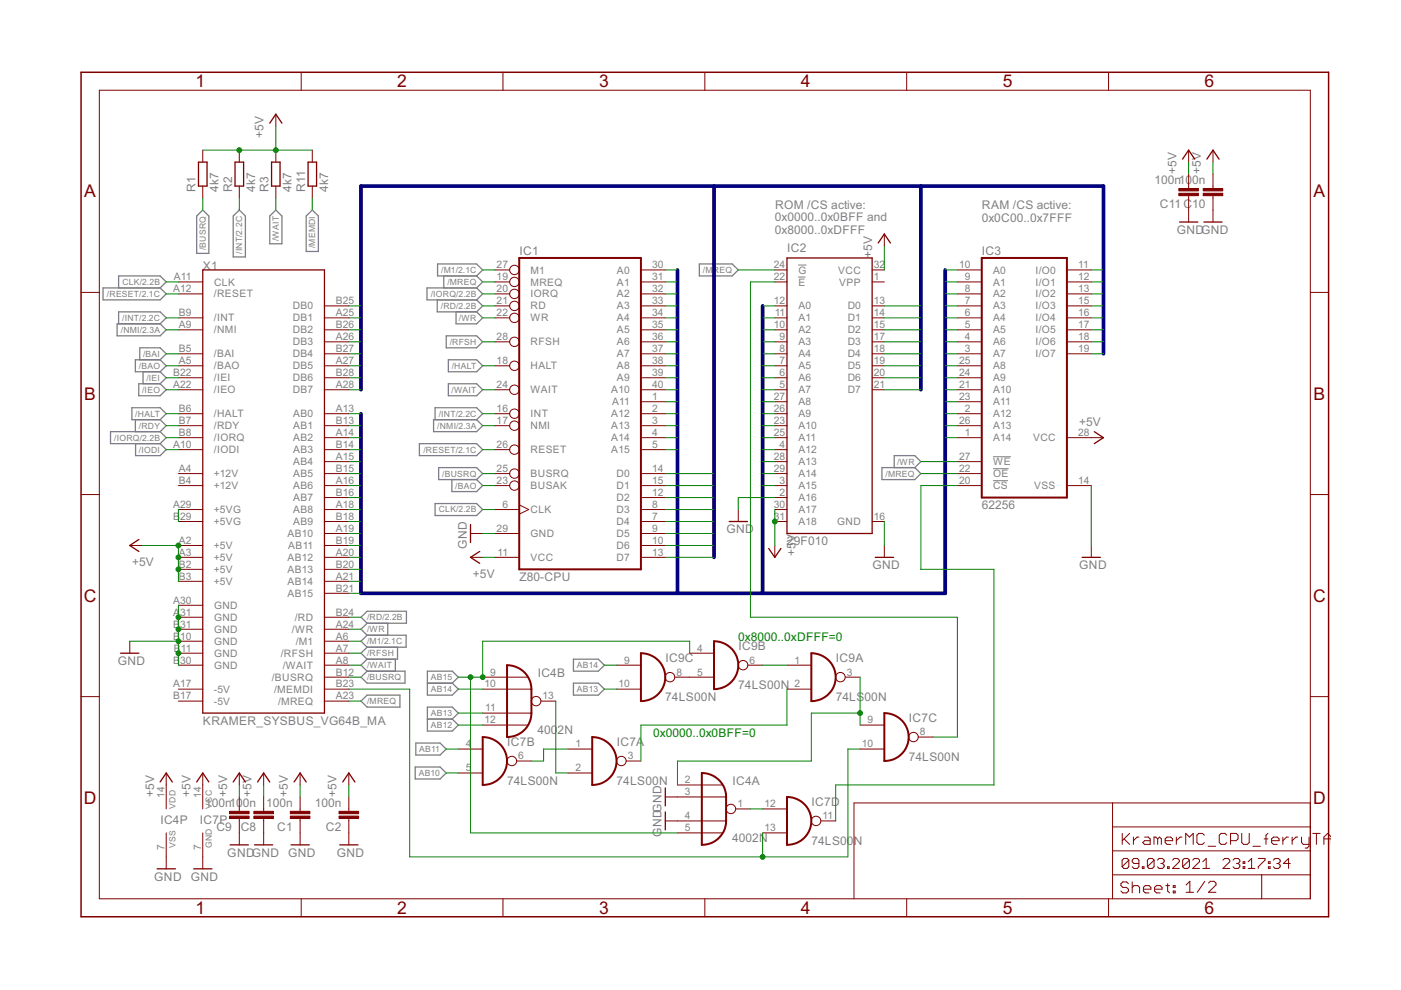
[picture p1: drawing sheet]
<svg xmlns="http://www.w3.org/2000/svg" width="297mm" height="210mm" viewBox="0 0 297 210" stroke-linecap="round" stroke-linejoin="round" font-family="sans-serif">
<path d="M169.2 56.2h1.8M169.2 58.7h1.6M210.5 96.8h3.8M210.5 99.4h3.3M210.5 101.9h3.2" fill="none" stroke="#808080" stroke-width=".21"/>
<g fill="none" stroke="#808080" stroke-width=".28">
<path d="M41.7 45.8l1.3-1.3 1.3 1.3v7.9h-2.6zM49.4 45.8l1.3-1.3 1.3 1.3v8.7h-2.6zM57.2 45.8l1.3-1.3 1.3 1.3v5.9h-2.6zM64.9 45.8l1.3-1.3 1.3 1.3v7.5h-2.6zM92.8 56h8.2l1.3 1.2-1.3 1.3h-8.2zM94.1 58.5v2.5M101 58.5l1.3 1.3-1.3 1.2M148.3 56h6.9l1.3 1.2-1.3 1.3h-6.9zM21.8 61h12.2l1.2 1.3-1.2 1.3h-12.2zM24.8 68.7h9.2l1.2 1.2-1.2 1.3h-9.2zM25.1 61v-2.5h8.9l1.2 1.3-1.2 1.2M25.1 68.7v-2.6h8.9l1.2 1.3-1.2 1.3"/>
<path d="M29.6 76.3v-2.6h4.4l1.2 1.3-1.2 1.3M30.3 78.8v2.6M34 76.3h-5.3v2.5h5.3M34 76.3l1.2 1.3-1.2 1.2M34 78.8l1.2 1.3-1.2 1.3M92.7 63.6v2.5h8.3M94.6 71.2h6.4l1.3 1.3-1.3 1.2h-6.4zM95.1 76.3h5.9l1.3 1.3-1.3 1.2h-5.9zM96.7 66.1v2.6h4.3l1.3-1.3-1.3-1.3M101 61h-10.5v2.6h10.5M101 61l1.3 1.3-1.3 1.3M101 63.6l1.3 1.3-1.3 1.2"/>
<path d="M28 86.4h6l1.2 1.3-1.2 1.3h-6zM28.7 89v2.5M28.7 94.1v2.5h5.3l1.2-1.3-1.2-1.2M29.4 81.4h4.6l1.2 1.2-1.2 1.3h-4.6zM34 91.5h-10.6v2.6h10.6M34 89l1.2 1.3-1.2 1.2M34 91.5l1.2 1.3-1.2 1.3M88.9 94.1h12.1l1.3 1.2-1.3 1.3h-12.1zM91.9 89h9.1l1.3 1.3-1.3 1.2h-9.1zM92.2 89v-2.6h8.8l1.3 1.3-1.3 1.3M93 99.1h8l1.3 1.3-1.3 1.3h-8zM95.1 81.4h5.9l1.3 1.2-1.3 1.3h-5.9z"/>
<path d="M187 99.1h7l1.2 1.3-1.2 1.3h-7zM189.6 99.1v-2.5h4.4l1.2 1.3-1.2 1.2M92.2 106.8h8.8l1.3 1.2-1.3 1.3h-8.8zM95.8 101.7v2.5h5.2l1.3-1.2-1.3-1.3M76.5 130.9l1.3-1.3h8.4v2.5h-8.4zM77.8 139.8l-1.3 1.2 1.3 1.3M77.8 134.7l-1.3 1.3 1.3 1.2M77.8 132.1l-1.3 1.3 1.3 1.3M77.8 134.7h8.3v2.5h-8.3M77.8 137.2l-1.3 1.3 1.3 1.3M82.2 132.1v2.6M83.8 139.8v2.5"/>
<path d="M84.3 137.2v2.6h-6.5M121.6 139.8h5.3l1.2 1.2-1.2 1.3h-5.3zM76.5 148.7l1.3-1.3h7v2.5h-7zM76.5 143.6l1.3-1.3h8.1v2.5h-8.1zM88.2 157.5h5.1l1.3 1.3-1.3 1.3h-5.1zM90.6 149.9h5.3l1.3 1.3-1.3 1.3 1.3 1.2-1.3 1.3h-5.3zM90.6 152.5h5.3M90.6 142.3h5.3l1.3 1.3-1.3 1.2 1.3 1.3-1.3 1.3h-5.3zM90.6 144.8h5.3M121.6 144.8h5.3l1.2 1.3-1.2 1.3h-5.3zM88 162.6h5.3l1.3 1.3-1.3 1.3h-5.3z"/>
</g>
<path d="M110.1 54.7h25.8v66h-25.8zM208.2 54.7h18v50.8h-18zM135.9 138.5a5.1 5.1 0 0 1 5.2 5.1 5.1 5.1 0 0 1-5.2 5.1zM151.4 136a5.1 5.1 0 0 1 5.1 5 5.1 5.1 0 0 1-5.1 5.1zM172 138.5a5.1 5.1 0 0 1 5.2 5.1 5.1 5.1 0 0 1-5.2 5.1zM102.3 156.3a5.1 5.1 0 0 1 5.2 5.1 5.1 5.1 0 0 1-5.2 5zM107.5 141a5.1 5.1 0 0 1 5.2 5.1v5.1a5.1 5.1 0 0 1-5.2 5.1zM125.6 156.3a5.1 5.1 0 0 1 5.1 5.1 5.1 5.1 0 0 1-5.1 5zM187.5 151.2a5.1 5.1 0 0 1 5.2 5.1 5.1 5.1 0 0 1-5.2 5.1zM148.8 163.9a5.1 5.1 0 0 1 5.1 5.1v5.1a5.1 5.1 0 0 1-5.1 5zM166.9 169a5.1 5.1 0 0 1 5.1 5.1 5.1 5.1 0 0 1-5.1 5z" fill="none" stroke="#800000" stroke-width=".42"/>
<g fill="none" stroke="#800000" stroke-width=".21">
<path d="M21.1 19.1h256.7v171.5h-256.7zM63.9 15.3v3.8M106.6 15.3v3.8M149.4 15.3v3.8M192.2 15.3v3.8M235 15.3v3.8M43 31.8v2.6M43 39.5v2.5M50.7 31.8v2.6M50.7 39.5v2.5M58.5 24.2v2.6M58.5 31.8v2.6"/>
<path d="M58.5 39.5v2.5M66.2 31.8v2.6M66.2 39.5v2.5M252 31.8v2.6M252 36.9v3.1M257.2 31.8v2.6M257.2 36.9v3.1M37.8 59.8h5.2M104.9 57.2h3.2M104.9 59.8h3.2M135.9 57.2h5.2M135.9 59.8h5.2"/>
<path d="M164.3 57.2h2.6M164.3 59.8h2.6M184.9 57.2h2.6M184.9 59.8h2.6M187.5 49.6v2.6M203 57.2h5.2M203 59.8h5.2M226.2 57.2h5.2M226.2 59.8h5.2M252 41.5v5.6M257.2 41.5v5.6M17.2 62h3.9"/>
<path d="M37.8 62.3h5.2M37.8 67.4h5.2M37.8 69.9h5.2M37.8 75h5.2M37.8 77.6h5.2M68.8 64.9h5.2M68.8 67.4h5.2M68.8 69.9h5.2M68.8 72.5h5.2M68.8 75h5.2M68.8 77.6h5.2M104.9 62.3h3.2"/>
<path d="M104.9 64.9h3.2M104.9 67.4h3.2M104.9 72.5h3.2M104.9 77.6h3.2M135.9 62.3h5.2M135.9 64.9h5.2M135.9 67.4h5.2M135.9 69.9h5.2M135.9 72.5h5.2M135.9 75h5.2M135.9 77.6h5.2M164.3 64.9h2.6"/>
<path d="M164.3 67.4h2.6M164.3 69.9h2.6M164.3 72.5h2.6M164.3 75h2.6M164.3 77.6h2.6M184.9 64.9h2.6M184.9 67.4h2.6M184.9 69.9h2.6M184.9 72.5h2.6M184.9 75h2.6M184.9 77.6h2.6M203 62.3h5.2"/>
<path d="M203 64.9h5.2M203 67.4h5.2M203 69.9h5.2M203 72.5h5.2M203 75h5.2M203 77.6h5.2M226.2 62.3h5.2M226.2 64.9h5.2M226.2 67.4h5.2M226.2 69.9h5.2M226.2 72.5h5.2M226.2 75h5.2"/>
<path d="M277.8 62h3.9M37.8 80.1h5.2M37.8 82.6h5.2M37.8 87.7h5.2M37.8 90.3h5.2M37.8 92.8h5.2M37.8 95.3h5.2M68.8 80.1h5.2M68.8 82.6h5.2M68.8 87.7h5.2M68.8 90.3h5.2M68.8 92.8h5.2"/>
<path d="M68.8 95.3h5.2M68.8 97.9h5.2M104.9 82.6h3.2M104.9 87.7h3.2M104.9 90.3h3.2M104.9 95.3h3.2M135.9 80.1h5.2M135.9 82.6h5.2M135.9 85.2h5.2M135.9 87.7h5.2M135.9 90.3h5.2M135.9 92.8h5.2"/>
<path d="M135.9 95.3h5.2M164.3 80.1h2.6M164.3 82.6h2.6M164.3 85.2h2.6M164.3 87.7h2.6M164.3 90.3h2.6M164.3 92.8h2.6M164.3 95.3h2.6M164.3 97.9h2.6M184.9 80.1h2.6M184.9 82.6h2.6M203 80.1h5.2"/>
<path d="M203 82.6h5.2M203 85.2h5.2M203 87.7h5.2M203 90.3h5.2M203 92.8h5.2M203 97.9h5.2M226.2 92.8h7.8M17.2 104.9h3.9M27.5 115.7h2.6M37.8 100.4h5.2M37.8 103h5.2M37.8 108h5.2"/>
<path d="M37.8 110.6h5.2M37.8 115.7h5.2M37.8 118.2h5.2M68.8 100.4h5.2M68.8 103h5.2M68.8 105.5h5.2M68.8 108h5.2M68.8 110.6h5.2M68.8 113.1h5.2M68.8 115.7h5.2M68.8 118.2h5.2M99.8 113.1h2.5"/>
<path d="M99.8 118.2h2.5M104.9 100.4h3.2M104.9 103h3.2M104.9 108h5.2M104.9 113.1h5.2M104.9 118.2h5.2M110.1 107l2 1-2 1M135.9 100.4h5.2M135.9 103h5.2M135.9 105.5h5.2M135.9 108h5.2M135.9 110.6h5.2"/>
<path d="M135.9 113.1h5.2M135.9 115.7h5.2M135.9 118.2h5.2M156.5 108v2.6M164.3 100.4h2.6M164.3 103h2.6M164.3 105.5h2.6M164.3 108h2.6M164.3 110.6h2.6M164.3 115.7v2.5M184.9 110.6h2.6M187.5 115.7v2.5"/>
<path d="M203 100.4h5.2M203 103h5.2M226.2 103h5.2M231.4 115.7v2.5M277.8 104.9h3.9M27.5 136v2.5M37.8 128.3h5.2M37.8 130.9h5.2M37.8 133.4h5.2M37.8 136h5.2M37.8 123.3h5.2M37.8 120.7h5.2"/>
<path d="M37.8 138.5h5.2M68.8 130.9h5.2M68.8 133.4h5.2M68.8 136h5.2M68.8 123.3h5.2M68.8 125.8h5.2M68.8 120.7h5.2M68.8 138.5h5.2M146.2 138.5h5.2M17.2 147.7h3.9M37.8 148.7h5.2M37.8 146.1h5.2"/>
<path d="M37.8 141h5.2M68.8 148.7h5.2M68.8 146.1h5.2M68.8 143.6h5.2M68.8 141h5.2M97.2 158.8h5.1M102.3 146.1h10.4M102.3 143.6h9.6M102.3 151.2h10.4M102.3 153.7h9.6M114.7 148.7h3.1M120.4 158.8h5.2"/>
<path d="M130.7 146.1h5.2M130.7 141h5.2M143.1 143.6h8.3M158.5 141h3.2M166.9 146.1h5.1M166.9 141h5.1M179.2 143.6h3.2M182.4 153.7h5.1M182.4 158.8h5.1M194.7 156.3h3.1M277.8 147.7h3.9M35.2 163.9v7.6"/>
<path d="M35.2 176.6v7.6M43 163.9v7.6M43 176.6v7.6M50.7 163.9v2.5M50.7 169v3M50.7 173.5v5.6M55.9 163.9v2.5M55.9 169v3M55.9 173.5v5.6M63.6 163.9v2.5M63.6 169v3M63.6 173.5v5.6"/>
<path d="M74 163.9v2.5M74 169v3M74 173.5v5.6M97.2 163.9h5.1M109.5 161.4h3.2M120.4 163.9h5.2M132.7 161.4h3.2M141.1 174.1h12.8M141.1 169h12.8M143.6 176.6h9.6M143.6 166.4h9.6M156 171.5h3.1"/>
<path d="M161.7 171.5h5.2M161.7 176.6h5.2M174 174.1h3.2M235.9 170.2v20.4M235.9 175.3h41.9M237.9 176.7v2.3M238.3 177.9l1.2 1.1M239.5 176.7l-1.6 1.5M240.3 177.5v1.5M241.5 177.5h-.4l-.8 .7M242.7 177.5h.8l.4 .4v1.1h-1.2l-.4-.4 .4-.4h1.2M245.4 177.9l-.4-.4h-.3v1.5"/>
<path d="M245.4 177.9v1.1M245.4 177.9l.5-.4 .3 .4v1.1M247 178.2h1.6v-.3l-.4-.4h-.8l-.4 .4v.7l.4 .4h.8M249.4 177.5v1.5M250.6 177.5h-.4l-.8 .7M251.4 179v-2.3l.8 .8 .8-.8v2.3M255.4 177.1l-.4-.4h-.8l-.4 .4v1.5l.4 .4h.8l.4-.4M256.1 179.4h1.6M260.1 177.1l-.4-.4h-.8l-.4 .4v1.5l.4 .4h.8l.4-.4M260.9 178.2h1.2l.4-.3v-.8l-.4-.4h-1.2v2.3M263.3 176.7v1.9l.4 .4h.8l.4-.4v-1.9M265.6 179.4h1.6"/>
<path d="M268 177.9h.8M268.8 176.7l-.4 .4v1.9M269.6 178.2h1.6v-.3l-.4-.4h-.8l-.4 .4v.7l.4 .4h.8M272 177.5v1.5M273.2 177.5h-.4l-.8 .7M274 177.5v1.5M275.1 177.5h-.3l-.8 .7M275.9 177.5v1.1l.4 .4h1.2M277.5 177.5v1.9l-.4 .4h-.4M277.8 170.2h-96.7v20.4M278.3 176.7h1.6M279.1 176.7v2.3"/>
<path d="M280.7 177.9h1.4M282.1 177.3l-.6-.6-.8 .8v1.5M63.9 190.6v3.8M106.6 190.6v3.8M149.4 190.6v3.8M192.2 190.6v3.8M235 190.6v3.8M235.9 185.5h41.9M235.9 180.4h41.9M239.2 187.4l-.4-.4h-.7l-.4 .4v.4l.4 .4h.7l.4 .3v.4l-.4 .4h-.7l-.4-.4M239.3 182.4l-.3-.4h-.7l-.4 .4v1.4M239.3 182.4v1.4l-.3 .3h-.7l-.4-.3"/>
<path d="M239.3 182.4l-1.4 1.4M240.1 187v2.3M240.1 188.2l.3-.4h.8l.4 .4v1.1M241.5 183.1h-1.1l-.3-.4v-.3l.3-.4h.7l.4 .4v1.4l-.4 .3h-.7l-.3-.3M242.2 183.8h.3v.3h-.3zM242.4 188.5h1.6v-.3l-.4-.4h-.8l-.4 .4v.7l.4 .4h.8M244.7 182.4v1.4l-.4 .3h-.7l-.3-.3M244.7 182.4l-.4-.4h-.7l-.3 .4v1.4M244.7 182.4l-1.4 1.4M244.8 188.5h1.6v-.3l-.4-.4h-.8l-.4 .4v.7l.4 .4h.8M245.4 182.4l.3-.4h.8l.3 .4v.3l-.3 .4M246.1 183.1h.4"/>
<path d="M246.5 183.1l.3 .3v.4l-.3 .3h-.8l-.3-.3M247.2 187.8h.8M247.5 183.8h.4v.3h-.4zM247.6 187.4v1.5l.4 .4M248.6 182.4l.4-.4h.7l.3 .4v.3l-1.4 1.4h1.4M248.8 187.8h.4v.4h-.4zM248.8 188.9h.4v.4h-.4zM251.5 187.6l.8-.7v2.3M251.5 189.2h1.5M252.2 182.4l-.4-.4h-.7l-.4 .4v1.4M252.2 182.4v1.4l-.4 .3h-.7l-.4-.3M252.2 182.4l-1.5 1.4"/>
<path d="M252.9 182.4l.3-.4h.8l.3 .4v.3l-1.4 1.4h1.4M255 184.1h1.5M255 182.7l.7-.7v2.1M255.4 186.9l-1.5 2.3M256.2 187.2l.4-.3h.8l.4 .3v.4l-1.6 1.6h1.6M259.3 182.4l.4-.4h.7l.3 .4v.3l-1.4 1.4h1.4M261.4 182.4l.4-.4h.7l.4 .4v.3l-.4 .4M262.1 183.1h.4M262.5 183.1l.4 .3v.4l-.4 .3h-.7l-.4-.3M263.6 183.8h.3v.3h-.3zM263.6 182.7h.3v.4h-.3zM264.6 184.1h1.5"/>
<path d="M264.6 182.7l.8-.7v2.1M266.8 182h1.4v.4l-1.4 1.4v.3M267.5 185.5v5.1M268.9 183.8h.4v.3h-.4zM268.9 182.7h.4v.4h-.4zM270 182.4l.3-.4h.8l.3 .4v.3l-.3 .4M270.7 183.1h.4M271.1 183.1l.3 .3v.4l-.3 .3h-.8l-.3-.3M273.6 183.1h-1.5l1.1-1.1v2.1"/>
<circle cx="109.1" cy="57.2" r="1.01"/>
<circle cx="109.1" cy="59.8" r="1.01"/>
<circle cx="109.1" cy="64.8" r="1.01"/>
<circle cx="109.1" cy="67.4" r="1.01"/>
<circle cx="109.1" cy="72.5" r="1.01"/>
<circle cx="109.1" cy="77.5" r="1.01"/>
<circle cx="109.1" cy="62.3" r="1.01"/>
<circle cx="109.1" cy="95.3" r="1.01"/>
<circle cx="109.1" cy="87.7" r="1.01"/>
<circle cx="109.1" cy="90.2" r="1.01"/>
<circle cx="109.1" cy="82.6" r="1.01"/>
<circle cx="109.1" cy="102.9" r="1.01"/>
<circle cx="109.1" cy="100.4" r="1.01"/>
<circle cx="113.7" cy="148.6" r="1.01"/>
<circle cx="142.1" cy="143.6" r="1.01"/>
<circle cx="157.6" cy="141" r="1.01"/>
<circle cx="178.2" cy="143.6" r="1.01"/>
<circle cx="193.7" cy="156.3" r="1.01"/>
<circle cx="108.5" cy="161.3" r="1.01"/>
<circle cx="131.7" cy="161.3" r="1.01"/>
<circle cx="155" cy="171.5" r="1.01"/>
<circle cx="173" cy="174" r="1.01"/>
</g>
<path d="M17.2 15.3h264.5v179.1h-264.5z" fill="none" stroke="#800000" stroke-width=".32"/>
<g fill="#800000" stroke="#800000" stroke-width=".21">
<path d="M61.6 172h4.1v.5h-4.1z"/>
<path d="M61.6 173h4.1v.5h-4.1z"/>
<path d="M71.9 172h4.1v.5h-4.1z"/>
<path d="M71.9 173h4.1v.5h-4.1z"/>
<path d="M53.8 172h4.2v.5h-4.2z"/>
<path d="M53.8 173h4.2v.5h-4.2z"/>
<path d="M48.7 172h4.1v.5h-4.1z"/>
<path d="M48.7 173h4.1v.5h-4.1z"/>
<path d="M255.1 40h4.1v.5h-4.1z"/>
<path d="M255.1 41h4.1v.5h-4.1z"/>
<path d="M249.9 40h4.2v.5h-4.2z"/>
<path d="M249.9 41h4.2v.5h-4.2z"/>
</g>
<g fill="none" stroke="#800000" stroke-width=".28">
<path d="M42.1 34.4h1.8v5.1h-1.8zM49.8 34.4h1.8v5.1h-1.8zM57.2 26.1l1.3-1.9 1.3 1.9M57.6 34.4h1.8v5.1h-1.8zM65.3 34.4h1.8v5.1h-1.8zM250.7 33.7l1.3-1.9 1.3 1.9M255.9 33.7l1.3-1.9 1.3 1.9M43 57.2h25.8v94h-25.8zM166.9 54.7h18v58.4h-18zM186.2 51.5l1.3-1.9 1.3 1.9M250.1 47.1h3.9M255.2 47.1h3.9"/>
<path d="M232 91.5l2 1.3-2 1.3M29.4 114.4l-1.9 1.3 1.9 1.2M99.8 111.2v3.8M101.7 116.9l-1.9 1.3 1.9 1.2M154.6 110.6h3.9M163 116.3l1.3 1.9 1.3-1.9M185.6 118.2h3.8M229.4 118.2h3.9M25.6 138.5h3.8M34 165.8l1.2-1.9 1.3 1.9M41.7 165.8l1.3-1.9 1.3 1.9M48.8 179.1h3.9"/>
<path d="M49.4 165.8l1.3-1.9 1.3 1.9M54 179.1h3.8M54.6 165.8l1.3-1.9 1.3 1.9M61.7 179.1h3.9M62.4 165.8l1.2-1.9 1.3 1.9M72 179.1h3.9M72.7 165.8l1.3-1.9 1.2 1.9M141.1 167.1v3.8M141.1 172.1v3.9M33.3 184.2h3.9M41.1 184.2h3.8"/>
</g>
<path d="M151.4 39.5v78.7M195.2 39.5v43.1M143.6 57.2v68.6M200.4 57.2v68.6h-123.9v-38.1M161.7 64.9v60.9M234 75v-35.5h-157.5v43.1" fill="none" stroke="#000080" stroke-width=".78"/>
<g fill="none" stroke="#008000" stroke-width=".21">
<path d="M43 31.8h23.2M58.5 26.8v5M252 34.4v2.5M257.2 34.4v2.5M35.2 59.8h2.6M43 42v2.5M50.7 42v2.5M58.5 42v2.5M66.2 42v2.5M102.3 57.2h2.6M102.3 59.8h2.6M141.1 57.2h2.5"/>
<path d="M141.1 59.8h2.5M156.5 57.2h7.8M164.3 59.8h-5.2v71.1h43.9v25.4h-5.2M187.5 52.2v5M200.4 57.2h2.6M200.4 59.8h2.6M231.4 57.2h2.6M231.4 59.8h2.6M35.2 67.4h2.6M35.2 69.9h2.6M35.2 62.3h2.6M35.2 75h2.6"/>
<path d="M35.2 77.6h2.6M74 64.9h2.5M74 67.4h2.5M74 69.9h2.5M74 72.5h2.5M74 75h2.5M74 77.6h2.5M102.3 64.9h2.6M102.3 67.4h2.6M102.3 62.3h2.6M102.3 72.5h2.6M102.3 77.6h2.6"/>
<path d="M141.1 64.9h2.5M141.1 67.4h2.5M141.1 69.9h2.5M141.1 62.3h2.5M141.1 72.5h2.5M141.1 75h2.5M141.1 77.6h2.5M161.7 64.9h2.6M161.7 67.4h2.6M161.7 69.9h2.6M161.7 72.5h2.6M161.7 75h2.6"/>
<path d="M161.7 77.6h2.6M187.5 64.9h7.7M187.5 67.4h7.7M187.5 69.9h7.7M187.5 72.5h7.7M187.5 75h7.7M187.5 77.6h7.7M200.4 64.9h2.6M200.4 67.4h2.6M200.4 69.9h2.6M200.4 62.3h2.6M200.4 72.5h2.6"/>
<path d="M200.4 75h2.6M200.4 77.6h2.6M231.4 64.9h2.6M231.4 67.4h2.6M231.4 69.9h2.6M231.4 62.3h2.6M231.4 72.5h2.6M231.4 75h2.6M35.2 80.1h2.6M35.2 82.6h2.6M35.2 87.7h2.6M35.2 90.3h2.6"/>
<path d="M35.2 92.8h2.6M35.2 95.3h2.6M74 80.1h2.5M74 82.6h2.5M74 87.7h2.5M74 90.3h2.5M74 92.8h2.5M74 95.3h2.5M74 97.9h2.5M102.3 82.6h2.6M102.3 87.7h2.6M102.3 90.3h2.6"/>
<path d="M102.3 95.3h2.6M141.1 80.1h2.5M141.1 82.6h2.5M141.1 87.7h2.5M141.1 90.3h2.5M141.1 92.8h2.5M141.1 95.3h2.5M141.1 85.2h2.5M161.7 80.1h2.6M161.7 82.6h2.6M161.7 87.7h2.6M161.7 90.3h2.6"/>
<path d="M161.7 92.8h2.6M161.7 95.3h2.6M161.7 97.9h2.6M161.7 85.2h2.6M187.5 80.1h7.7M187.5 82.6h7.7M195.2 97.9h7.8M200.4 80.1h2.6M200.4 82.6h2.6M200.4 87.7h2.6M200.4 90.3h2.6M200.4 92.8h2.6"/>
<path d="M200.4 85.2h2.6M30.1 115.7h7.7v7.6M37.8 108v2.6M74 100.4h2.5M74 103h2.5M74 105.5h2.5M74 108h2.5M74 110.6h2.5M74 113.1h2.5M74 115.7h2.5M74 118.2h2.5M102.3 100.4h2.6"/>
<path d="M102.3 103h2.6M102.3 108h2.6M102.3 113.1h2.6M102.3 118.2h2.6M141.1 100.4h10.3M141.1 103h10.3M141.1 105.5h10.3M141.1 108h10.3M141.1 110.6h10.3M141.1 113.1h10.3M141.1 115.7h10.3M141.1 118.2h10.3"/>
<path d="M161.7 100.4h2.6M161.7 103h2.6M164.3 105.5h-7.8v2.5M164.3 108v7.7M187.5 110.6v5.1M195.2 100.4h7.8M203 103h-7.8v17.7h15.5v45.7h-33.5v7.7M231.4 103v12.7M27.5 136h10.3M37.8 128.3v12.7M74 120.7h2.5M74 123.3h2.5"/>
<path d="M74 125.8h2.5M74 136h2.5M74 130.9h2.5M74 133.4h2.5M74 138.5h2.5M146.2 138.5v-2.5h-43.9v7.6h-5.1M74 146.1h12.9v35.6h92.9v-22.9h2.6M74 141h2.5M74 143.6h2.5M74 148.7h2.5M94.6 158.8h2.6M97.2 153.7h5.1"/>
<path d="M97.2 151.2h5.1M97.2 146.1h5.1M99.8 143.6v33h43.8M117.8 148.7v15.2h2.6M120.4 158.8h-5.1v2.6h-2.6M128.1 146.1h2.6M128.1 141h2.6M161.7 141h5.2M166.9 146.1v7.6h-31v7.7M182.4 151.2h-10.4v10.2h-28.4v5M182.4 143.6v10.1M50.7 166.4v2.6"/>
<path d="M55.9 166.4v2.6M63.6 166.4v2.6M74 166.4v2.6M94.6 163.9h2.6M159.1 171.5h2.6M161.7 176.6v5.1"/>
</g>
<g fill="#008000" stroke="#008000" stroke-width=".21">
<circle cx="102.3" cy="143.6" r=".51"/>
<circle cx="99.8" cy="143.6" r=".51"/>
<circle cx="161.7" cy="181.7" r=".51"/>
<circle cx="182.4" cy="151.2" r=".51"/>
<circle cx="37.8" cy="130.9" r=".51"/>
<circle cx="37.8" cy="133.4" r=".51"/>
<circle cx="37.8" cy="136" r=".51"/>
<circle cx="37.8" cy="138.5" r=".51"/>
<circle cx="37.8" cy="120.7" r=".51"/>
<circle cx="37.8" cy="118.2" r=".51"/>
<circle cx="37.8" cy="115.7" r=".51"/>
<circle cx="50.7" cy="31.8" r=".51"/>
<circle cx="58.5" cy="31.8" r=".51"/>
<circle cx="164.3" cy="110.6" r=".51"/>
</g>
<g font-size="4.1" fill="#800000">
<text x="41.4" y="18.5">1</text>
<text x="84.2" y="18.5">2</text>
<text x="127" y="18.5">3</text>
<text x="169.8" y="18.5">4</text>
<text x="212.6" y="18.5">5</text>
<text x="255.4" y="18.5">6</text>
<text x="17.9" y="41.9">A</text>
<text x="278.5" y="41.9">A</text>
<text x="17.9" y="84.7">B</text>
<text x="278.5" y="84.7">B</text>
<text x="17.8" y="127.6">C</text>
<text x="278.4" y="127.6">C</text>
<text x="17.8" y="170.4">D</text>
<text x="278.4" y="170.4">D</text>
<text x="41.4" y="193.8">1</text>
<text x="84.2" y="193.8">2</text>
<text x="127" y="193.8">3</text>
<text x="169.8" y="193.8">4</text>
<text x="212.6" y="193.8">5</text>
<text x="255.4" y="193.8">6</text>
</g>
<g font-size="2.8" fill="#808080">
<text x="55.9" y="29.3" transform="rotate(-90 55.9 29.3)">+5V</text>
<text x="41.5" y="40.7" transform="rotate(-90 41.5 40.7)">R1</text>
<text x="46.3" y="40.7" transform="rotate(-90 46.3 40.7)">4k7</text>
<text x="49.2" y="40.7" transform="rotate(-90 49.2 40.7)">R2</text>
<text x="54.1" y="40.7" transform="rotate(-90 54.1 40.7)">4k7</text>
<text x="57" y="40.7" transform="rotate(-90 57 40.7)">R3</text>
<text x="61.8" y="40.7" transform="rotate(-90 61.8 40.7)">4k7</text>
<text x="64.7" y="40.7" transform="rotate(-90 64.7 40.7)">R11</text>
<text x="69.6" y="40.7" transform="rotate(-90 69.6 40.7)">4k7</text>
<text x="244.8" y="39.1">100n10</text>
<text x="249.4" y="36.9" transform="rotate(-90 249.4 36.9)">+5V</text>
<text x="252.8" y="39.1">0n</text>
<text x="254.6" y="36.9" transform="rotate(-90 254.6 36.9)">+5V</text>
<text x="164.3" y="46.9">0x0000..0x0BFF and</text>
<text x="164.3" y="44.3">ROM /CS active:</text>
<text x="208.1" y="47.1">0x0C00..0x7FFF</text>
<text x="208.2" y="44.4">RAM /CS active:</text>
<text x="245.9" y="44.2">C11C</text>
<text x="252.8" y="44.2">10</text>
<text x="164.3" y="49.6">0x8000..0xDFFF</text>
<text x="166.9" y="53.4">IC2</text>
<text x="249.5" y="49.6">GNDGND</text>
<text x="43" y="57.2">X1</text>
<text x="110.1" y="54.1">IC1</text>
<text x="184.9" y="54.7" transform="rotate(-90 184.9 54.7)">+5V</text>
<text x="208.2" y="54.1">IC3</text>
<text x="228.8" y="90.2">+5V</text>
<text x="154" y="113.1">GND</text>
<text x="208.1" y="108">62256</text>
<text x="28" y="120">+5V</text>
<text x="99" y="116.4" transform="rotate(-90 99 116.4)">GND</text>
<text x="166.9" y="115.6">29F010</text>
<text x="168.6" y="117.8" transform="rotate(-90 168.6 117.8)">+5V</text>
<text x="100.2" y="122.5">+5V</text>
<text x="110.1" y="123.3">Z80-CPU</text>
<text x="185" y="120.7">GND</text>
<text x="228.8" y="120.7">GND</text>
<text x="156.6" y="137.9">IC9B</text>
<text x="25" y="141">GND</text>
<text x="114" y="143.6">IC4B</text>
<text x="141.1" y="140.4">IC9C</text>
<text x="177.2" y="140.4">IC9A</text>
<text x="141.1" y="148.7">74LS00N</text>
<text x="156.5" y="146.1">74LS00N</text>
<text x="177.2" y="148.7">74LS00N</text>
<text x="43" y="153.7">KRAMER_SYSBUS_VG64B_MA</text>
<text x="114" y="155.6">400</text>
<text x="118.2" y="155.6">2N</text>
<text x="192.7" y="153.1">IC7C</text>
<text x="107.6" y="158.2">IC7B</text>
<text x="130.8" y="158.2">IC7A</text>
<text x="192.7" y="161.4">74LS00N</text>
<text x="107.5" y="166.4">74LS00N</text>
<text x="130.7" y="166.4">74LS00N</text>
<text x="155.3" y="166.4">IC4A</text>
<text x="32.7" y="169" transform="rotate(-90 32.7 169)">+5V</text>
<text x="40.4" y="169" transform="rotate(-90 40.4 169)">+5V</text>
<text x="43.5" y="171.1">100n10</text>
<text x="48.2" y="169" transform="rotate(-90 48.2 169)">+5V</text>
<text x="51.5" y="171.1">0n</text>
<text x="53.3" y="169" transform="rotate(-90 53.3 169)">+5V</text>
<text x="56.4" y="171.1">100n</text>
<text x="61.1" y="169" transform="rotate(-90 61.1 169)">+5V</text>
<text x="66.7" y="171.1">100n</text>
<text x="71.4" y="169" transform="rotate(-90 71.4 169)">+5V</text>
<text x="172.1" y="170.9">IC7D</text>
<text x="34" y="174.7">IC4P</text>
<text x="42.4" y="174.7">IC7P</text>
<text x="45.9" y="176.2">C9</text>
<text x="51" y="176.2">C8</text>
<text x="58.8" y="176.2">C1</text>
<text x="69.1" y="176.2">C2</text>
<text x="140.2" y="177.4" transform="rotate(-90 140.2 177.4)">GNDGND</text>
<text x="155.2" y="178.5">4002N</text>
<text x="172" y="179.1">74LS00N</text>
<text x="48.2" y="181.7">GNDGND GND</text>
<text x="71.4" y="181.7">GND</text>
<text x="32.7" y="186.8">GND GND</text>
</g>
<g font-size="2.8" fill="#008000">
<text x="156.5" y="136">0x8000..0xDFFF=0</text>
<text x="138.5" y="156.3">0x0000..0x0BFF=0</text>
</g>
<g font-size="2.4" fill="#808080">
<text x="36.9" y="59.4">A11</text>
<text x="105.3" y="56.9">27</text>
<text x="105.3" y="59.4">19</text>
<text x="112.5" y="58">M1</text>
<text x="130.8" y="58">A0</text>
<text x="138.3" y="56.9">30</text>
<text x="138.3" y="59.4">31</text>
<text x="164.1" y="56.9">24</text>
<text x="164.1" y="59.4">22</text>
<text x="169.3" y="58">G</text>
<text x="177.7" y="58">VCC</text>
<text x="185.3" y="56.9">32</text>
<text x="185.3" y="59.4">1</text>
<text x="203.4" y="56.9">10</text>
<text x="204.6" y="59.4">9</text>
<text x="210.6" y="58">A0</text>
<text x="219.6" y="58">I/O0</text>
<text x="228.6" y="56.9">11</text>
<text x="228.6" y="59.4">12</text>
<text x="36.7" y="62">A12</text>
<text x="45.4" y="63.1">/RESET</text>
<text x="45.4" y="60.5">CLK</text>
<text x="62.1" y="65.6">DB0</text>
<text x="71.2" y="64.5">B25</text>
<text x="105.3" y="62">20</text>
<text x="105.3" y="64.5">21</text>
<text x="112.5" y="60.5">MREQ</text>
<text x="112.5" y="63.1">IORQ</text>
<text x="112.5" y="65.6">RD</text>
<text x="130.8" y="60.5">A1</text>
<text x="130.8" y="63.1">A2</text>
<text x="130.8" y="65.6">A3</text>
<text x="138.3" y="62">32</text>
<text x="138.3" y="64.5">33</text>
<text x="164.1" y="64.5">12</text>
<text x="169.3" y="65.6">A0</text>
<text x="169.3" y="60.5">E</text>
<text x="177.9" y="60.5">VPP</text>
<text x="179.7" y="65.6">D0</text>
<text x="185.3" y="64.5">13</text>
<text x="204.6" y="62">8</text>
<text x="204.6" y="64.5">7</text>
<text x="210.6" y="60.5">A1</text>
<text x="210.6" y="63.1">A2</text>
<text x="210.6" y="65.6">A3</text>
<text x="219.6" y="60.5">I/O1</text>
<text x="219.6" y="63.1">I/O2</text>
<text x="219.6" y="65.6">I/O3</text>
<text x="228.6" y="62">13</text>
<text x="228.6" y="64.5">15</text>
<text x="37.9" y="69.6">A9</text>
<text x="37.9" y="67">B9</text>
<text x="45.4" y="70.7">/NMI</text>
<text x="45.4" y="68.2">/INT</text>
<text x="62.1" y="70.7">DB2</text>
<text x="62.1" y="68.2">DB1</text>
<text x="71.2" y="69.6">B26</text>
<text x="71.2" y="67">A25</text>
<text x="105.3" y="67">22</text>
<text x="112.5" y="68.2">WR</text>
<text x="130.8" y="68.2">A4</text>
<text x="130.8" y="70.7">A5</text>
<text x="138.3" y="67">34</text>
<text x="138.3" y="69.6">35</text>
<text x="164.1" y="69.6">10</text>
<text x="164.3" y="67">11</text>
<text x="169.3" y="68.2">A1</text>
<text x="169.3" y="70.7">A2</text>
<text x="179.7" y="68.2">D1</text>
<text x="179.7" y="70.7">D2</text>
<text x="185.3" y="67">14</text>
<text x="185.3" y="69.6">15</text>
<text x="204.6" y="67">6</text>
<text x="204.6" y="69.6">5</text>
<text x="210.6" y="68.2">A4</text>
<text x="210.6" y="70.7">A5</text>
<text x="219.6" y="68.2">I/O4</text>
<text x="219.6" y="70.7">I/O5</text>
<text x="228.6" y="67">16</text>
<text x="228.6" y="69.6">17</text>
<text x="37.9" y="77.2">A5</text>
<text x="37.9" y="74.7">B5</text>
<text x="45.4" y="75.8">/BAI</text>
<text x="62.1" y="75.8">DB4</text>
<text x="62.1" y="73.2">DB3</text>
<text x="71.2" y="77.2">A27</text>
<text x="71.2" y="74.7">B27</text>
<text x="71.2" y="72.1">A26</text>
<text x="105.3" y="72.1">28</text>
<text x="105.3" y="77.2">18</text>
<text x="112.5" y="73.2">RFSH</text>
<text x="130.8" y="73.2">A6</text>
<text x="130.8" y="75.8">A7</text>
<text x="138.3" y="72.1">36</text>
<text x="138.3" y="74.7">37</text>
<text x="138.3" y="77.2">38</text>
<text x="165.3" y="72.1">9</text>
<text x="165.3" y="74.7">8</text>
<text x="165.3" y="77.2">7</text>
<text x="169.3" y="73.2">A3</text>
<text x="169.3" y="75.8">A4</text>
<text x="179.7" y="73.2">D3</text>
<text x="179.7" y="75.8">D4</text>
<text x="185.3" y="72.1">17</text>
<text x="185.3" y="74.7">18</text>
<text x="185.3" y="77.2">19</text>
<text x="203.4" y="77.2">25</text>
<text x="204.6" y="72.1">4</text>
<text x="204.6" y="74.7">3</text>
<text x="210.6" y="73.2">A6</text>
<text x="210.6" y="75.8">A7</text>
<text x="219.6" y="73.2">I/O6</text>
<text x="219.6" y="75.8">I/O7</text>
<text x="228.6" y="72.1">18</text>
<text x="228.6" y="74.7">19</text>
<text x="36.7" y="82.3">A22</text>
<text x="36.7" y="79.7">B22</text>
<text x="45.4" y="83.4">/IEO</text>
<text x="45.4" y="80.9">/IEI</text>
<text x="45.4" y="78.3">/BAO</text>
<text x="62.1" y="83.4">DB7</text>
<text x="62.1" y="78.3">DB5</text>
<text x="62.1" y="80.9">DB6</text>
<text x="71.2" y="82.3">A28</text>
<text x="71.2" y="79.7">B28</text>
<text x="105.3" y="82.3">24</text>
<text x="112.5" y="78.3">HALT</text>
<text x="112.5" y="83.4">WAIT</text>
<text x="129.6" y="83.4">A10</text>
<text x="130.8" y="78.3">A8</text>
<text x="130.8" y="80.9">A9</text>
<text x="138.3" y="79.7">39</text>
<text x="138.3" y="82.3">40</text>
<text x="165.3" y="79.7">6</text>
<text x="165.3" y="82.3">5</text>
<text x="169.3" y="78.3">A5</text>
<text x="169.3" y="80.9">A6</text>
<text x="169.3" y="83.4">A7</text>
<text x="179.7" y="78.3">D5</text>
<text x="179.7" y="80.9">D6</text>
<text x="179.7" y="83.4">D7</text>
<text x="185.3" y="79.7">20</text>
<text x="185.3" y="82.3">21</text>
<text x="203.4" y="79.7">24</text>
<text x="203.4" y="82.3">21</text>
<text x="210.6" y="78.3">A8</text>
<text x="210.6" y="80.9">A9</text>
<text x="210.6" y="83.4">A10</text>
<text x="37.9" y="89.9">B7</text>
<text x="37.9" y="87.4">B6</text>
<text x="45.4" y="88.5">/HALT</text>
<text x="62.2" y="88.5">AB0</text>
<text x="71.2" y="87.4">A13</text>
<text x="71.2" y="89.9">B13</text>
<text x="105.3" y="87.4">16</text>
<text x="105.3" y="89.9">17</text>
<text x="112.5" y="88.5">INT</text>
<text x="129.6" y="88.5">A12</text>
<text x="129.8" y="85.9">A11</text>
<text x="138.3" y="84.8">1</text>
<text x="138.3" y="87.4">2</text>
<text x="138.3" y="89.9">3</text>
<text x="164.1" y="84.8">27</text>
<text x="164.1" y="87.4">26</text>
<text x="164.1" y="89.9">23</text>
<text x="169.3" y="85.9">A8</text>
<text x="169.3" y="88.5">A9</text>
<text x="203.4" y="84.8">23</text>
<text x="203.4" y="89.9">26</text>
<text x="204.6" y="87.4">2</text>
<text x="210.6" y="85.9">A11</text>
<text x="210.6" y="88.5">A12</text>
<text x="36.7" y="95">A10</text>
<text x="37.9" y="92.4">B8</text>
<text x="45.4" y="93.5">/IORQ</text>
<text x="45.4" y="91">/RDY</text>
<text x="62.2" y="93.5">AB2</text>
<text x="62.2" y="91">AB1</text>
<text x="71.2" y="92.4">A14</text>
<text x="71.2" y="95">B14</text>
<text x="105.3" y="95">26</text>
<text x="112.5" y="91">NMI</text>
<text x="129.6" y="91">A13</text>
<text x="129.6" y="93.5">A14</text>
<text x="138.3" y="92.4">4</text>
<text x="138.3" y="95">5</text>
<text x="164.1" y="92.4">25</text>
<text x="165.3" y="95">4</text>
<text x="169.3" y="91">A10</text>
<text x="169.3" y="93.5">A11</text>
<text x="204.6" y="92.4">1</text>
<text x="210.6" y="91">A13</text>
<text x="210.6" y="93.5">A14</text>
<text x="219" y="93.5">VCC</text>
<text x="228.6" y="92.4">28</text>
<text x="37.9" y="100.1">A4</text>
<text x="45.4" y="96.1">/IODI</text>
<text x="45.4" y="101.2">+12V</text>
<text x="62.2" y="98.6">AB4</text>
<text x="62.2" y="101.2">AB5</text>
<text x="62.2" y="96.1">AB3</text>
<text x="71.2" y="97.5">A15</text>
<text x="71.2" y="100.1">B15</text>
<text x="105.3" y="100.1">25</text>
<text x="112.5" y="96.1">RESET</text>
<text x="112.5" y="101.2">BUSRQ</text>
<text x="129.6" y="96.1">A15</text>
<text x="130.7" y="101.2">D0</text>
<text x="138.3" y="100.1">14</text>
<text x="164.1" y="97.5">28</text>
<text x="164.1" y="100.1">29</text>
<text x="169.3" y="96.1">A12</text>
<text x="169.3" y="98.6">A13</text>
<text x="169.3" y="101.2">A14</text>
<text x="203.4" y="97.5">27</text>
<text x="203.4" y="100.1">22</text>
<text x="210.6" y="98.6">WE</text>
<text x="210.6" y="101.2">OE</text>
<text x="36.7" y="107.7">A29</text>
<text x="37.9" y="102.6">B4</text>
<text x="45.4" y="103.7">+12V</text>
<text x="62.2" y="103.7">AB6</text>
<text x="62.2" y="106.2">AB7</text>
<text x="71.2" y="107.7">A18</text>
<text x="71.2" y="102.6">A16</text>
<text x="71.2" y="105.1">B16</text>
<text x="105.3" y="102.6">23</text>
<text x="106.5" y="107.7">6</text>
<text x="112.5" y="103.7">BUSAK</text>
<text x="130.7" y="103.7">D1</text>
<text x="130.7" y="106.2">D2</text>
<text x="138.3" y="102.6">15</text>
<text x="138.3" y="105.1">12</text>
<text x="138.3" y="107.7">8</text>
<text x="164.1" y="107.7">30</text>
<text x="165.3" y="102.6">3</text>
<text x="165.3" y="105.1">2</text>
<text x="169.3" y="103.7">A15</text>
<text x="169.3" y="106.2">A16</text>
<text x="203.4" y="102.6">20</text>
<text x="210.6" y="103.7">CS</text>
<text x="219.2" y="103.7">VSS</text>
<text x="228.6" y="102.6">14</text>
<text x="36.7" y="110.2">B</text>
<text x="38.2" y="110.2">29</text>
<text x="45.4" y="108.8">+5VG</text>
<text x="45.4" y="111.3">+5VG</text>
<text x="61" y="113.9">AB10</text>
<text x="62.2" y="108.8">AB8</text>
<text x="62.2" y="111.3">AB9</text>
<text x="71.2" y="112.7">A19</text>
<text x="71.2" y="110.2">B18</text>
<text x="105.3" y="112.7">29</text>
<text x="112.5" y="108.8">CLK</text>
<text x="112.5" y="113.9">GND</text>
<text x="130.7" y="108.8">D3</text>
<text x="130.7" y="111.3">D4</text>
<text x="130.7" y="113.9">D5</text>
<text x="138.3" y="110.2">7</text>
<text x="138.3" y="112.7">9</text>
<text x="164.1" y="110.2">31</text>
<text x="169.3" y="108.8">A17</text>
<text x="169.3" y="111.3">A18</text>
<text x="177.5" y="111.3">GND</text>
<text x="185.3" y="110.2">16</text>
<text x="37.9" y="115.3">A2</text>
<text x="37.9" y="117.8">A3</text>
<text x="45.4" y="116.4">+5V</text>
<text x="45.4" y="118.9">+5V</text>
<text x="61" y="118.9">AB12</text>
<text x="61.1" y="116.4">AB11</text>
<text x="71.2" y="117.8">A20</text>
<text x="71.2" y="115.3">B19</text>
<text x="105.5" y="117.8">11</text>
<text x="112.5" y="118.9">VCC</text>
<text x="130.7" y="116.4">D6</text>
<text x="130.7" y="118.9">D7</text>
<text x="138.3" y="115.3">10</text>
<text x="138.3" y="117.8">13</text>
<text x="37.9" y="120.4">B2</text>
<text x="37.9" y="122.9">B3</text>
<text x="45.4" y="121.5">+5V</text>
<text x="45.4" y="124">+5V</text>
<text x="61" y="124">AB14</text>
<text x="61" y="121.5">AB13</text>
<text x="71.2" y="122.9">A21</text>
<text x="71.2" y="125.4">B21</text>
<text x="71.2" y="120.4">B20</text>
<text x="36.7" y="128">A30</text>
<text x="36.7" y="130.5">A</text>
<text x="38.2" y="130.5">31</text>
<text x="45.4" y="129.1">GND</text>
<text x="45.4" y="131.6">GND</text>
<text x="61" y="126.6">AB15</text>
<text x="62.5" y="131.6">/RD</text>
<text x="71.2" y="130.5">B24</text>
<text x="36.7" y="133.1">B</text>
<text x="36.7" y="135.6">B</text>
<text x="38.2" y="133.1">31</text>
<text x="38.2" y="135.6">10</text>
<text x="45.4" y="134.2">GND</text>
<text x="45.4" y="136.7">GND</text>
<text x="61.9" y="134.2">/WR</text>
<text x="62.7" y="136.7">/M1</text>
<text x="71.2" y="133.1">A24</text>
<text x="71.2" y="135.6">A6</text>
<text x="36.7" y="140.7">B</text>
<text x="36.9" y="138.1">B</text>
<text x="38.2" y="140.7">30</text>
<text x="38.4" y="138.1">11</text>
<text x="45.4" y="139.3">GND</text>
<text x="45.4" y="141.8">GND</text>
<text x="59.5" y="139.3">/RFSH</text>
<text x="59.9" y="141.8">/WAIT</text>
<text x="71.2" y="143.2">B12</text>
<text x="71.2" y="140.7">A8</text>
<text x="71.2" y="138.1">A7</text>
<text x="103.9" y="143.2">9</text>
<text x="132.3" y="140.7">9</text>
<text x="143.4" y="143.2">8</text>
<text x="147.8" y="138.1">4</text>
<text x="147.8" y="143.2">5</text>
<text x="158.9" y="140.7">6</text>
<text x="168.4" y="140.7">1</text>
<text x="179.6" y="143.2">3</text>
<text x="36.7" y="145.8">A17</text>
<text x="36.7" y="148.3">B17</text>
<text x="45.4" y="146.9">-5V</text>
<text x="45.4" y="149.4">-5V</text>
<text x="57.6" y="144.3">/BUSRQ</text>
<text x="58.1" y="146.9">/MEMDI</text>
<text x="59" y="149.4">/MREQ</text>
<text x="71.2" y="148.3">A23</text>
<text x="71.2" y="145.8">B23</text>
<text x="102.7" y="145.8">10</text>
<text x="115" y="148.3">13</text>
<text x="131.1" y="145.8">10</text>
<text x="168.4" y="145.8">2</text>
<text x="102.7" y="153.4">12</text>
<text x="102.9" y="150.8">11</text>
<text x="183.9" y="153.4">9</text>
<text x="195" y="155.9">8</text>
<text x="98.8" y="158.5">4</text>
<text x="109.9" y="161">6</text>
<text x="122" y="158.5">1</text>
<text x="133.1" y="161">3</text>
<text x="182.7" y="158.5">10</text>
<text x="98.8" y="163.5">5</text>
<text x="122" y="163.5">2</text>
<text x="145.2" y="166.1">2</text>
<text x="34.9" y="169.2" transform="rotate(-90 34.9 169.2)">14</text>
<text x="42.6" y="169.2" transform="rotate(-90 42.6 169.2)">14</text>
<text x="145.2" y="168.6">3</text>
<text x="145.2" y="173.7">4</text>
<text x="156.3" y="171.2">1</text>
<text x="162.1" y="171.2">12</text>
<text x="174.4" y="173.7">11</text>
<text x="145.2" y="176.2">5</text>
<text x="162.1" y="176.2">13</text>
<text x="34.9" y="180.1" transform="rotate(-90 34.9 180.1)">7</text>
<text x="42.6" y="180.1" transform="rotate(-90 42.6 180.1)">7</text>
</g>
<g font-size="2" fill="#808080">
<text x="43.6" y="53.1" transform="rotate(-90 43.6 53.1)">/BUSRQ</text>
<text x="51.4" y="53.8" transform="rotate(-90 51.4 53.8)">/INT/2.2C</text>
<text x="59.1" y="51.1" transform="rotate(-90 59.1 51.1)">/WAIT</text>
<text x="66.8" y="52.7" transform="rotate(-90 66.8 52.7)">/MEMDI</text>
<text x="93.5" y="57.9">/M1/2.1C</text>
<text x="149" y="57.9">/MREQ</text>
<text x="22.7" y="62.9">/RESET/2.1C</text>
<text x="25.9" y="60.4">CLK/2.2B</text>
<text x="91.3" y="62.9">/IORQ/2.2B</text>
<text x="93.5" y="65.5">/RD/2.2B</text>
<text x="94.9" y="60.4">/MREQ</text>
<text x="25.6" y="70.6">/NMI/2.3A</text>
<text x="25.9" y="68">/INT/2.2C</text>
<text x="97.3" y="68">/WR</text>
<text x="30.3" y="75.6">/BAI</text>
<text x="95.3" y="73.1">/RFSH</text>
<text x="29.4" y="78.2">/BAO</text>
<text x="30.1" y="83.3">/IEO</text>
<text x="31" y="80.7">/IEI</text>
<text x="95.7" y="83.3">/WAIT</text>
<text x="95.8" y="78.2">/HALT</text>
<text x="28.7" y="88.3">/HALT</text>
<text x="93" y="88.3">/INT/2.2C</text>
<text x="24.2" y="93.4">/IORQ/2.2B</text>
<text x="29.5" y="90.9">/RDY</text>
<text x="29.5" y="96">/IODI</text>
<text x="89.8" y="96">/RESET/2.1C</text>
<text x="92.7" y="90.9">/NMI/2.3A</text>
<text x="93.8" y="101">/BUSRQ</text>
<text x="187.8" y="101">/MREQ</text>
<text x="190.2" y="98.5">/WR</text>
<text x="96.5" y="103.6">/BAO</text>
<text x="93" y="108.7">CLK/2.2B</text>
<text x="77.8" y="131.5">/RD/2.2B</text>
<text x="77.8" y="134.1">/WR</text>
<text x="77.8" y="136.6">/M1/2.1C</text>
<text x="77.8" y="139.1">/RFSH</text>
<text x="77.8" y="141.7">/WAIT</text>
<text x="122.3" y="141.7">AB14</text>
<text x="77.8" y="149.3">/MREQ</text>
<text x="77.8" y="144.2">/BUSRQ</text>
<text x="91.4" y="146.8">AB14</text>
<text x="91.4" y="144.2">AB15</text>
<text x="122.3" y="146.8">AB13</text>
<text x="91.4" y="154.4">AB12</text>
<text x="91.4" y="151.8">AB13</text>
<text x="88.9" y="159.5">AB11</text>
<text x="88.8" y="164.5">AB10</text>
<text x="37.2" y="171.5" transform="rotate(-90 37.2 171.5)">VDD</text>
<text x="44.9" y="171.5" transform="rotate(-90 44.9 171.5)">VCC</text>
<text x="37.2" y="179.9" transform="rotate(-90 37.2 179.9)">VSS</text>
<text x="44.9" y="179.9" transform="rotate(-90 44.9 179.9)">GND</text>
</g>
</svg>
